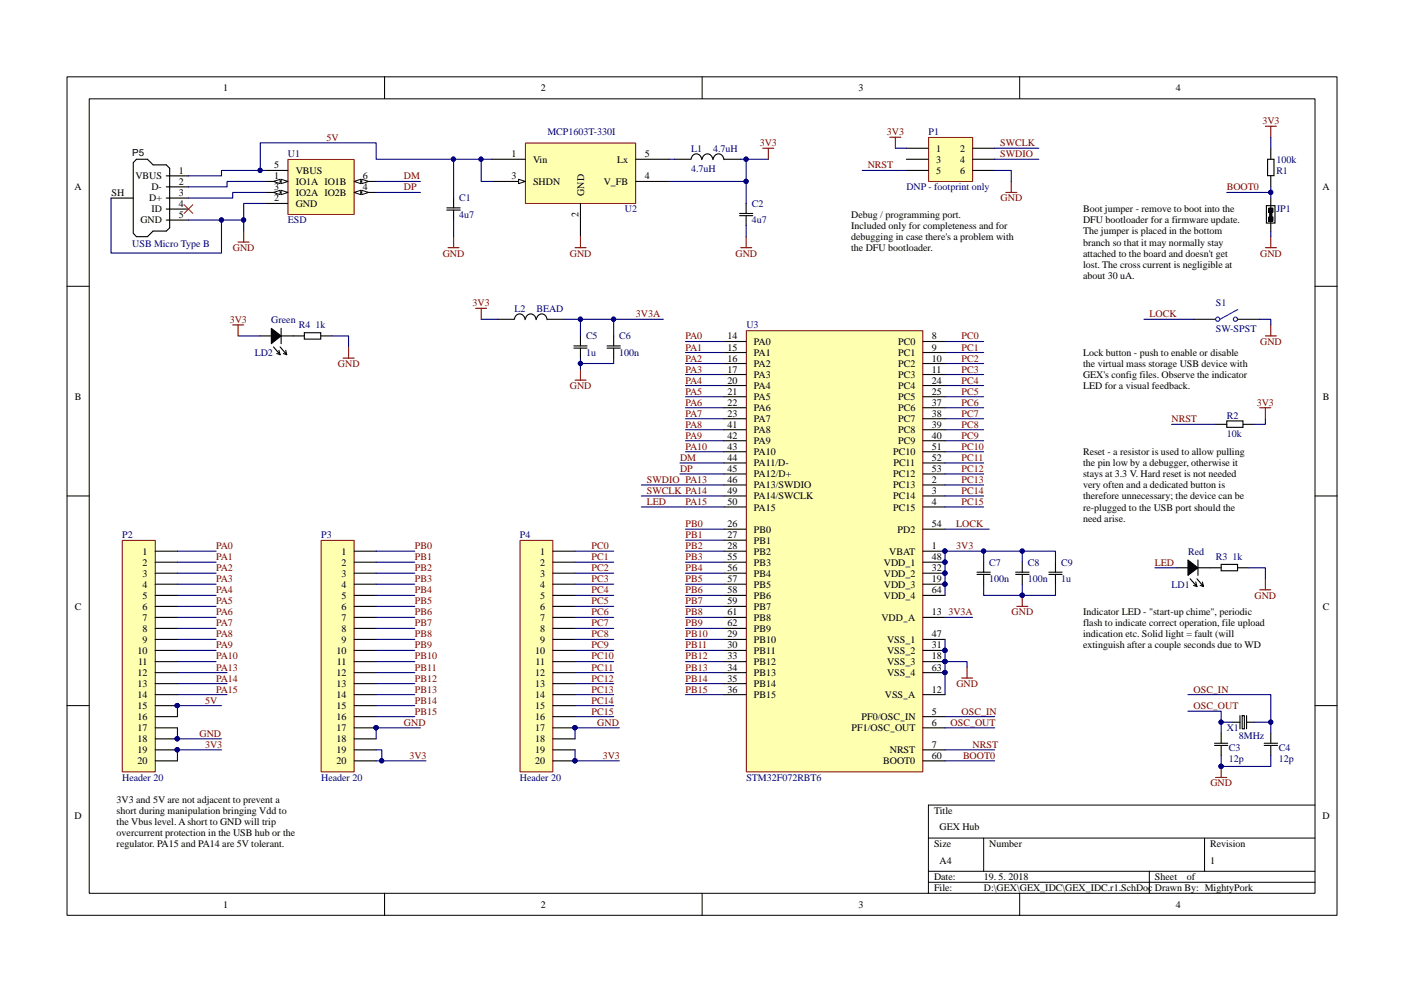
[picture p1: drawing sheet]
<svg xmlns="http://www.w3.org/2000/svg" width="297mm" height="210mm" viewBox="0 0 297 210" stroke-linecap="round" stroke-linejoin="round" font-family="sans-serif">
<path d="M14.2 16.3h268.7v177.4h-268.7z" fill="none" stroke="#000" stroke-width=".21"/>
<path d="M18.9 21h259.3v168h-259.3z" fill="#fff"/>
<g fill="none" stroke="#000" stroke-width=".21">
<path d="M81.4 16.2v4.7M148.5 16.2v4.7M215.7 16.2v4.7M18.9 20.9h259.3v168.1h-259.3zM14.2 60.6h4.6M278.2 60.6h4.7M14.2 104.9h4.6M278.2 104.9h4.7M14.2 149.3h4.6M278.2 149.3h4.7M196.4 177.3h81.8M208.1 177.3v7.1"/>
<path d="M254.8 177.3v7.1M278.2 170.3h-81.8v18.7M81.4 189v4.7M148.5 189v4.7M196.4 184.4h81.8M196.4 186.7h81.8M215.7 189v4.7M243.2 184.4v4.6"/>
</g>
<path d="M111.2 30.3h23.3v12.8h-23.3z" fill="#ffffb0"/>
<path d="M111.2 30.3h23.3v12.8h-23.3z" fill="none" stroke="#800000" stroke-width=".21"/>
<path d="M104.1 33.7h7M104.1 38.4h7M122.8 43.1v7" fill="none" stroke="#000" stroke-width=".23"/>
<path d="M109.7 37.9l1.4 .5-1.4 .5z" fill="#fff"/>
<path d="M109.7 37.9l1.4 .5-1.4 .5z" fill="none" stroke="#000" stroke-width=".21"/>
<g fill="none" stroke="#000" stroke-width=".23">
<path d="M134.5 38.4h7M134.5 33.7h7M142.7 33.7h3.5M146.2 33.7a1.12 1.12 0 0 1 1.2-1.1 1.12 1.12 0 0 1 1.1 1.2M148.5 33.7a1.14 1.14 0 0 1 1.3-1.1 1.14 1.14 0 0 1 1 1.2M150.9 33.7a1.14 1.14 0 0 1 1.2-1.1 1.14 1.14 0 0 1 1.1 1.2M153.2 33.7h3.5M94.5 44.4h2.9M94.5 44h2.9M96 41.9v2.1M96 44.4v2.2M156.5 45.6h2.8"/>
<path d="M156.5 45.2h2.8M157.9 43.1v2.1M157.9 45.6v2.1"/>
</g>
<path d="M50.4 51.2h2.3M51.6 48.9v2.3M94.8 52.4h2.3M96 50.1v2.3M121.7 52.4h2.3M122.8 50.1v2.3M156.7 52.4h2.3M157.9 50.1v2.3" fill="none" stroke="#800000" stroke-width=".23"/>
<path d="M61 33.8h13.9v11.6h-13.9z" fill="#ffffb0"/>
<path d="M60.9 33.7h14v11.7h-14z" fill="none" stroke="#800000" stroke-width=".21"/>
<path d="M56.2 38.4h4.7" fill="none" stroke="#000" stroke-width=".23"/>
<path d="M59.5 37.9l1.4 .5-1.4 .5z" fill="#fff"/>
<path d="M59.5 37.9l1.4 .5-1.4 .5z" fill="none" stroke="#000" stroke-width=".21"/>
<path d="M57.9 38.4l1.4-.5v1z" fill="#fff"/>
<path d="M57.9 38.4l1.4-.5v1z" fill="none" stroke="#000" stroke-width=".21"/>
<path d="M74.9 38.4h4.7" fill="none" stroke="#000" stroke-width=".23"/>
<path d="M74.9 38.4l1.4-.5v1z" fill="#fff"/>
<path d="M74.9 38.4l1.4-.5v1z" fill="none" stroke="#000" stroke-width=".21"/>
<path d="M76.5 37.9l1.5 .5-1.5 .5z" fill="#fff"/>
<path d="M76.5 37.9l1.5 .5-1.5 .5z" fill="none" stroke="#000" stroke-width=".21"/>
<path d="M74.9 40.7h4.7" fill="none" stroke="#000" stroke-width=".23"/>
<path d="M74.9 40.7l1.4-.4v.9z" fill="#fff"/>
<path d="M74.9 40.7l1.4-.4v.9z" fill="none" stroke="#000" stroke-width=".21"/>
<path d="M76.5 40.3l1.5 .4-1.5 .5z" fill="#fff"/>
<path d="M76.5 40.3l1.5 .4-1.5 .5z" fill="none" stroke="#000" stroke-width=".21"/>
<path d="M56.2 40.7h4.7" fill="none" stroke="#000" stroke-width=".23"/>
<path d="M59.5 40.3l1.4 .4-1.4 .5z" fill="#fff"/>
<path d="M59.5 40.3l1.4 .4-1.4 .5z" fill="none" stroke="#000" stroke-width=".21"/>
<path d="M57.9 40.7l1.4-.4v.9z" fill="#fff"/>
<path d="M57.9 40.7l1.4-.4v.9z" fill="none" stroke="#000" stroke-width=".21"/>
<path d="M56.2 36.1h4.7M56.2 43.1h4.7" fill="none" stroke="#000" stroke-width=".23"/>
<path d="M157.9 70h37.3v93.3h-37.3z" fill="#ffffb0"/>
<path d="M157.9 70h37.3v93.3h-37.3z" fill="none" stroke="#800000" stroke-width=".21"/>
<g fill="none" stroke="#000" stroke-width=".23">
<path d="M153.2 72.3h4.7M153.2 74.6h4.7M153.2 76.9h4.7M153.2 79.2h4.7M195.3 72.3h4.6M195.3 74.6h4.6M195.3 76.9h4.6M195.3 79.2h4.6M153.2 81.6h4.7M153.2 83.9h4.7M153.2 86.3h4.7M153.2 88.6h4.7"/>
<path d="M153.2 90.9h4.7M153.2 93.3h4.7M153.2 95.6h4.7M153.2 98h4.7M195.3 81.6h4.6M195.3 83.9h4.6M195.3 86.3h4.6M195.3 88.6h4.6M195.3 90.9h4.6M195.3 93.3h4.6M195.3 95.6h4.6M195.3 98h4.6"/>
<path d="M153.2 112h4.7M153.2 114.3h4.7M153.2 116.6h4.7M153.2 119h4.7M153.2 100.3h4.7M153.2 102.6h4.7M153.2 104.9h4.7M153.2 107.3h4.7M195.3 112h4.6M195.3 119h4.6M195.3 100.3h4.6M195.3 102.6h4.6"/>
<path d="M195.3 104.9h4.6M195.3 107.3h4.6M153.2 121.3h4.7M153.2 123.6h4.7M153.2 126h4.7M153.2 128.3h4.7M153.2 130.6h4.7M153.2 133h4.7M153.2 135.3h4.7M153.2 137.6h4.7M153.2 140h4.7M153.2 142.3h4.7"/>
<path d="M153.2 144.7h4.7M153.2 147h4.7"/>
</g>
<circle cx="199.9" cy="118.9" r=".44" fill="#000080"/>
<circle cx="199.9" cy="118.9" r=".44" fill="none" stroke="#000080" stroke-width=".21"/>
<path d="M195.3 121.3h4.6" fill="none" stroke="#000" stroke-width=".23"/>
<circle cx="199.9" cy="121.3" r=".45" fill="#000080"/>
<circle cx="199.9" cy="121.3" r=".45" fill="none" stroke="#000080" stroke-width=".21"/>
<path d="M195.3 123.6h4.6" fill="none" stroke="#000" stroke-width=".23"/>
<circle cx="199.9" cy="123.6" r=".45" fill="#000080"/>
<circle cx="199.9" cy="123.6" r=".45" fill="none" stroke="#000080" stroke-width=".21"/>
<path d="M195.3 126h4.6M195.3 130.6h4.6M195.3 135.3h4.6M195.3 137.6h4.6" fill="none" stroke="#000" stroke-width=".23"/>
<circle cx="199.9" cy="137.6" r=".45" fill="#000080"/>
<circle cx="199.9" cy="137.6" r=".45" fill="none" stroke="#000080" stroke-width=".21"/>
<path d="M195.3 140h4.6" fill="none" stroke="#000" stroke-width=".23"/>
<circle cx="199.9" cy="140" r=".45" fill="#000080"/>
<circle cx="199.9" cy="140" r=".45" fill="none" stroke="#000080" stroke-width=".21"/>
<path d="M195.3 142.3h4.6" fill="none" stroke="#000" stroke-width=".23"/>
<circle cx="199.9" cy="142.3" r=".44" fill="#000080"/>
<circle cx="199.9" cy="142.3" r=".44" fill="none" stroke="#000080" stroke-width=".21"/>
<path d="M195.3 116.6h4.6" fill="none" stroke="#000" stroke-width=".23"/>
<circle cx="199.9" cy="116.6" r=".44" fill="#000080"/>
<circle cx="199.9" cy="116.6" r=".44" fill="none" stroke="#000080" stroke-width=".21"/>
<path d="M195.3 147h4.6M195.3 151.6h4.6M195.3 154h4.6M195.3 158.7h4.6M195.3 161h4.6" fill="none" stroke="#000" stroke-width=".23"/>
<circle cx="199.9" cy="118.9" r=".44" fill="#000080"/>
<circle cx="199.9" cy="118.9" r=".44" fill="none" stroke="#000080" stroke-width=".21"/>
<circle cx="199.9" cy="121.3" r=".45" fill="#000080"/>
<circle cx="199.9" cy="121.3" r=".45" fill="none" stroke="#000080" stroke-width=".21"/>
<circle cx="199.9" cy="123.6" r=".45" fill="#000080"/>
<circle cx="199.9" cy="123.6" r=".45" fill="none" stroke="#000080" stroke-width=".21"/>
<circle cx="199.9" cy="137.6" r=".45" fill="#000080"/>
<circle cx="199.9" cy="137.6" r=".45" fill="none" stroke="#000080" stroke-width=".21"/>
<circle cx="199.9" cy="140" r=".45" fill="#000080"/>
<circle cx="199.9" cy="140" r=".45" fill="none" stroke="#000080" stroke-width=".21"/>
<circle cx="199.9" cy="142.3" r=".44" fill="#000080"/>
<circle cx="199.9" cy="142.3" r=".44" fill="none" stroke="#000080" stroke-width=".21"/>
<circle cx="199.9" cy="116.6" r=".44" fill="#000080"/>
<circle cx="199.9" cy="116.6" r=".44" fill="none" stroke="#000080" stroke-width=".21"/>
<path d="M203.5 143.5h2.3M204.6 141.1v2.4M257.2 164.5h2.3M258.4 162.2v2.3" fill="none" stroke="#800000" stroke-width=".23"/>
<g fill="none" stroke="#000" stroke-width=".23">
<path d="M257 157.7h2.8M257 157.3h2.8M258.4 155.2v2.1M258.4 157.7v2.2M260.7 152.8h1.6M262.3 151.4v2.8M262.8 151.4h.5v2.8h-.5zM263.7 152.8h1.7M263.7 151.4v2.8M267.5 157.7h2.8M267.5 157.3h2.8M268.9 155.2v2.1"/>
<path d="M268.9 157.7v2.2"/>
</g>
<circle cx="258.3" cy="162.2" r=".45" fill="#000080"/>
<circle cx="258.3" cy="162.2" r=".45" fill="none" stroke="#000080" stroke-width=".21"/>
<path d="M268.2 33.7h1.3v3.5h-1.3zM268.9 31.4v2.3M268.9 37.2v2.3M267.9 43.5h1.8v3.7h-1.8zM268.9 41.9v2.5M268.9 46.3v2.6M252.5 67.6h4.7M261.9 67.6h4.6M257.2 89.8h2.3M259.5 89.1h3.5v1.3h-3.5zM263 89.8h2.4" fill="none" stroke="#000" stroke-width=".23"/>
<g fill="none" stroke="#00f" stroke-width=".23">
<path d="M261.9 65.5l-3.8 2.1"/>
<circle cx="257.6" cy="67.5" r=".44"/>
<circle cx="261.4" cy="67.5" r=".45"/>
</g>
<path d="M267.7 26.7h2.3M268.9 26.7v2.3M267.7 52.4h2.3M268.9 50.1v2.3M267.7 71.1h2.3M268.9 68.7v2.4M266.5 86.3h2.4M267.7 86.3v2.3" fill="none" stroke="#800000" stroke-width=".23"/>
<path d="M268.5 45.9h.8v.9h-.8zM268.5 44.1h.8v.8h-.8z" fill="#000"/>
<path d="M268.4 45.9h.9v.9h-.9zM268.4 44h.9v.9h-.9z" fill="none" stroke="#000" stroke-width=".21"/>
<path d="M268.9 44.4v1.9" fill="none" stroke="#000" stroke-width=".7"/>
<path d="M229.2 43.1h33.8v17.5h-33.8z" fill="#fff"/>
<path d="M229.2 43.1h33.8v17.5h-33.8z" fill="none" stroke="#fff" stroke-width=".21"/>
<path d="M229.2 73.5h35v10.4h-35z" fill="#fff"/>
<path d="M229.2 73.4h35v10.5h-35z" fill="none" stroke="#fff" stroke-width=".21"/>
<path d="M229.2 94.5h35v17.4h-35z" fill="#fff"/>
<path d="M229.2 94.5h35v17.4h-35z" fill="none" stroke="#fff" stroke-width=".21"/>
<path d="M253.4 118.5v3.3M258.4 119.4h3.4v1.4h-3.4zM249 120.1h2.3M251.8 122.5l1.4 1.6-.2-1M252.5 123.9l.7 .2M253.2 122.5l1.4 1.6-.2-1M253.4 120.1h5M253.9 123.9l.7 .2M261.9 120.1h2.3" fill="none" stroke="#000" stroke-width=".23"/>
<path d="M251.3 118.5l2.1 1.6-2.1 1.7z" fill="#000"/>
<path d="M251.3 118.5l2.1 1.6-2.1 1.7z" fill="none" stroke="#000" stroke-width=".21"/>
<path d="M266.5 124.8h2.4M267.7 122.5v2.3" fill="none" stroke="#800000" stroke-width=".23"/>
<path d="M229.2 128.4h38.5v9.2h-38.5z" fill="#fff"/>
<path d="M229.2 128.4h38.5v9.2h-38.5z" fill="none" stroke="#fff" stroke-width=".21"/>
<path d="M196.5 29.1h9.3v9.3h-9.3z" fill="#ffffb0"/>
<path d="M196.5 29.1h9.3v9.3h-9.3z" fill="none" stroke="#800000" stroke-width=".21"/>
<path d="M191.8 31.4h4.6M191.8 33.7h4.6M191.8 36.1h4.6M205.8 31.4h4.6M205.8 33.7h4.6M205.8 36.1h4.6" fill="none" stroke="#000" stroke-width=".23"/>
<path d="M161.4 31.4h2.3M162.6 31.4v2.3M188.3 29h2.3M189.4 29v2.4M213.9 38.4v2.3M212.8 40.7h2.3" fill="none" stroke="#800000" stroke-width=".23"/>
<path d="M180.2 44.3h36.1v10.4h-36.1z" fill="#fff"/>
<path d="M180.1 44.3h36.2v10.4h-36.2z" fill="none" stroke="#fff" stroke-width=".21"/>
<g fill="none" stroke="#000" stroke-width=".23">
<path d="M105.3 67.6h3.5M108.8 67.5a1.12 1.12 0 0 1 1.2-1.1 1.12 1.12 0 0 1 1.1 1.2M111.2 67.5a1.12 1.12 0 0 1 1.2-1.1 1.12 1.12 0 0 1 1 1.2M113.5 67.5a1.12 1.12 0 0 1 1.2-1.1 1.12 1.12 0 0 1 1 1.2M115.8 67.6h3.5M121.4 73.7h2.8M121.4 73.2h2.8M122.8 71.1v2.1M122.8 73.7v2.1M128.4 73.7h2.8M128.4 73.2h2.8M129.8 71.1v2.1"/>
<path d="M129.8 73.7v2.1M208.1 119v2.1M216.3 119v2.1M206.7 121.5h2.8M206.7 121.1h2.8M208.1 121.5v2.1M214.9 121.5h2.8M214.9 121.1h2.8M216.3 121.5v2.1"/>
</g>
<path d="M100.6 65.2h2.4M101.8 65.2v2.4M122.8 78.1v2.3M121.7 80.4h2.3M215.1 128.3h2.4M216.3 126v2.3" fill="none" stroke="#800000" stroke-width=".23"/>
<circle cx="216.3" cy="126" r=".44" fill="#000080"/>
<circle cx="216.3" cy="126" r=".44" fill="none" stroke="#000080" stroke-width=".21"/>
<path d="M223.3 119v2.1M221.9 121.5h2.8M221.9 121.1h2.8M223.3 121.5v2.1" fill="none" stroke="#000" stroke-width=".23"/>
<path d="M25.9 114.4h6.9v48.9h-6.9z" fill="#ffffb0"/>
<path d="M25.9 114.3h6.9v49h-6.9z" fill="none" stroke="#800000" stroke-width=".21"/>
<g fill="none" stroke="#000" stroke-width=".23">
<path d="M32.8 116.6h4.7M32.8 119h4.7M32.8 121.3h4.7M32.8 123.6h4.7M32.8 126h4.7M32.8 128.3h4.7M32.8 130.6h4.7M32.8 133h4.7M32.8 135.3h4.7M32.8 137.6h4.7M32.8 140h4.7M32.8 142.3h4.7"/>
<path d="M32.8 144.7h4.7M32.8 147h4.7M32.8 149.3h4.7"/>
</g>
<circle cx="37.5" cy="149.3" r=".44" fill="#000080"/>
<circle cx="37.5" cy="149.3" r=".44" fill="none" stroke="#000080" stroke-width=".21"/>
<path d="M32.8 151.6h4.7M32.8 154h4.7M32.8 156.3h4.7" fill="none" stroke="#000" stroke-width=".23"/>
<circle cx="37.5" cy="156.3" r=".44" fill="#000080"/>
<circle cx="37.5" cy="156.3" r=".44" fill="none" stroke="#000080" stroke-width=".21"/>
<path d="M32.8 158.7h4.7" fill="none" stroke="#000" stroke-width=".23"/>
<circle cx="37.5" cy="158.6" r=".44" fill="#000080"/>
<circle cx="37.5" cy="158.6" r=".44" fill="none" stroke="#000080" stroke-width=".21"/>
<path d="M32.8 161h4.7" fill="none" stroke="#000" stroke-width=".23"/>
<circle cx="37.5" cy="149.3" r=".44" fill="#000080"/>
<circle cx="37.5" cy="149.3" r=".44" fill="none" stroke="#000080" stroke-width=".21"/>
<circle cx="37.5" cy="156.3" r=".44" fill="#000080"/>
<circle cx="37.5" cy="156.3" r=".44" fill="none" stroke="#000080" stroke-width=".21"/>
<circle cx="37.5" cy="158.6" r=".44" fill="#000080"/>
<circle cx="37.5" cy="158.6" r=".44" fill="none" stroke="#000080" stroke-width=".21"/>
<path d="M68 114.4h6.9v48.9h-6.9z" fill="#ffffb0"/>
<path d="M67.9 114.3h7v49h-7z" fill="none" stroke="#800000" stroke-width=".21"/>
<g fill="none" stroke="#000" stroke-width=".23">
<path d="M74.9 116.6h4.7M74.9 119h4.7M74.9 121.3h4.7M74.9 123.6h4.7M74.9 126h4.7M74.9 128.3h4.7M74.9 130.6h4.7M74.9 133h4.7M74.9 135.3h4.7M74.9 137.6h4.7M74.9 140h4.7M74.9 142.3h4.7"/>
<path d="M74.9 144.7h4.7M74.9 147h4.7M74.9 149.3h4.7M74.9 151.6h4.7M74.9 154h4.7"/>
</g>
<circle cx="79.6" cy="154" r=".44" fill="#000080"/>
<circle cx="79.6" cy="154" r=".44" fill="none" stroke="#000080" stroke-width=".21"/>
<path d="M74.9 156.3h4.7M74.9 158.7h4.7M74.9 161h4.7" fill="none" stroke="#000" stroke-width=".23"/>
<circle cx="79.6" cy="154" r=".44" fill="#000080"/>
<circle cx="79.6" cy="154" r=".44" fill="none" stroke="#000080" stroke-width=".21"/>
<path d="M110.1 114.4h6.9v48.9h-6.9z" fill="#ffffb0"/>
<path d="M110 114.3h7v49h-7z" fill="none" stroke="#800000" stroke-width=".21"/>
<g fill="none" stroke="#000" stroke-width=".23">
<path d="M117 116.6h4.7M117 119h4.7M117 121.3h4.7M117 123.6h4.7M117 126h4.7M117 128.3h4.7M117 130.6h4.7M117 133h4.7M117 135.3h4.7M117 137.6h4.7M117 140h4.7M117 142.3h4.7"/>
<path d="M117 144.7h4.7M117 147h4.7M117 149.3h4.7M117 151.6h4.7M117 154h4.7"/>
</g>
<circle cx="121.6" cy="154" r=".45" fill="#000080"/>
<circle cx="121.6" cy="154" r=".45" fill="none" stroke="#000080" stroke-width=".21"/>
<path d="M117 156.3h4.7M117 158.7h4.7M117 161h4.7" fill="none" stroke="#000" stroke-width=".23"/>
<circle cx="121.6" cy="161" r=".45" fill="#000080"/>
<circle cx="121.6" cy="161" r=".45" fill="none" stroke="#000080" stroke-width=".21"/>
<circle cx="121.6" cy="154" r=".45" fill="#000080"/>
<circle cx="121.6" cy="154" r=".45" fill="none" stroke="#000080" stroke-width=".21"/>
<circle cx="121.6" cy="161" r=".45" fill="#000080"/>
<circle cx="121.6" cy="161" r=".45" fill="none" stroke="#000080" stroke-width=".21"/>
<path d="M28.9 33.7h2.3l1.2 1.2h2.8l.7 .7v12.6l-.7 .7h-2.8l-1.2 1.2h-2.3l-.7-.7v-15zM35.2 37.2h4.7M35.2 39.5h4.7M23.5 41.9h4.7M35.2 41.9h4.7M35.2 44.2h4.7M35.2 46.6h4.7" fill="none" stroke="#000" stroke-width=".23"/>
<path d="M38.9 43.3l1.9 1.9M40.8 43.3l-1.9 1.9" fill="none" stroke="#f00" stroke-width=".21"/>
<path d="M141.5 38.4h16.4v4.7M141.5 33.7h1.2M157.9 47.7v2.4" fill="none" stroke="#000080" stroke-width=".23"/>
<circle cx="157.8" cy="38.4" r=".44" fill="#000080"/>
<circle cx="157.8" cy="38.4" r=".44" fill="none" stroke="#000080" stroke-width=".21"/>
<path d="M156.7 33.7h1.2v4.7" fill="none" stroke="#000080" stroke-width=".23"/>
<circle cx="157.8" cy="33.7" r=".44" fill="#000080"/>
<circle cx="157.8" cy="33.7" r=".44" fill="none" stroke="#000080" stroke-width=".21"/>
<circle cx="157.8" cy="38.4" r=".44" fill="#000080"/>
<circle cx="157.8" cy="38.4" r=".44" fill="none" stroke="#000080" stroke-width=".21"/>
<path d="M104.1 33.7h-2.3v4.7h2.3" fill="none" stroke="#000080" stroke-width=".23"/>
<circle cx="101.8" cy="33.7" r=".44" fill="#000080"/>
<circle cx="101.8" cy="33.7" r=".44" fill="none" stroke="#000080" stroke-width=".21"/>
<path d="M101.8 33.7h-5.8v8.2" fill="none" stroke="#000080" stroke-width=".23"/>
<circle cx="95.9" cy="33.7" r=".44" fill="#000080"/>
<circle cx="95.9" cy="33.7" r=".44" fill="none" stroke="#000080" stroke-width=".21"/>
<circle cx="101.8" cy="33.7" r=".44" fill="#000080"/>
<circle cx="101.8" cy="33.7" r=".44" fill="none" stroke="#000080" stroke-width=".21"/>
<path d="M96 33.7h-16.4v-3.5h-24.5v5.9h1.1M96 46.6v3.5" fill="none" stroke="#000080" stroke-width=".23"/>
<circle cx="95.9" cy="33.7" r=".44" fill="#000080"/>
<circle cx="95.9" cy="33.7" r=".44" fill="none" stroke="#000080" stroke-width=".21"/>
<circle cx="55" cy="36" r=".44" fill="#000080"/>
<circle cx="55" cy="36" r=".44" fill="none" stroke="#000080" stroke-width=".21"/>
<path d="M79.6 38.4h9.3M157.9 33.7h4.7M79.6 40.7h9.3" fill="none" stroke="#000080" stroke-width=".23"/>
<circle cx="157.8" cy="33.7" r=".44" fill="#000080"/>
<circle cx="157.8" cy="33.7" r=".44" fill="none" stroke="#000080" stroke-width=".21"/>
<path d="M199.9 135.3v11.7" fill="none" stroke="#000080" stroke-width=".23"/>
<circle cx="199.9" cy="142.3" r=".44" fill="#000080"/>
<circle cx="199.9" cy="142.3" r=".44" fill="none" stroke="#000080" stroke-width=".21"/>
<circle cx="199.9" cy="140" r=".45" fill="#000080"/>
<circle cx="199.9" cy="140" r=".45" fill="none" stroke="#000080" stroke-width=".21"/>
<circle cx="199.9" cy="137.6" r=".45" fill="#000080"/>
<circle cx="199.9" cy="137.6" r=".45" fill="none" stroke="#000080" stroke-width=".21"/>
<path d="M199.9 140h4.7v1.1M199.9 130.6h5.9" fill="none" stroke="#000080" stroke-width=".23"/>
<circle cx="199.9" cy="140" r=".45" fill="#000080"/>
<circle cx="199.9" cy="140" r=".45" fill="none" stroke="#000080" stroke-width=".21"/>
<path d="M265.4 152.8h3.5" fill="none" stroke="#000080" stroke-width=".23"/>
<circle cx="268.8" cy="152.8" r=".44" fill="#000080"/>
<circle cx="268.8" cy="152.8" r=".44" fill="none" stroke="#000080" stroke-width=".21"/>
<path d="M260.7 152.8h-2.3v2.4" fill="none" stroke="#000080" stroke-width=".23"/>
<circle cx="258.3" cy="152.8" r=".44" fill="#000080"/>
<circle cx="258.3" cy="152.8" r=".44" fill="none" stroke="#000080" stroke-width=".21"/>
<path d="M251.3 150.5h7.1v2.3" fill="none" stroke="#000080" stroke-width=".23"/>
<circle cx="258.3" cy="152.8" r=".44" fill="#000080"/>
<circle cx="258.3" cy="152.8" r=".44" fill="none" stroke="#000080" stroke-width=".21"/>
<path d="M258.4 159.9v2.3" fill="none" stroke="#000080" stroke-width=".23"/>
<circle cx="258.3" cy="162.2" r=".45" fill="#000080"/>
<circle cx="258.3" cy="162.2" r=".45" fill="none" stroke="#000080" stroke-width=".21"/>
<path d="M268.9 159.9v2.3h-10.5" fill="none" stroke="#000080" stroke-width=".23"/>
<circle cx="258.3" cy="162.2" r=".45" fill="#000080"/>
<circle cx="258.3" cy="162.2" r=".45" fill="none" stroke="#000080" stroke-width=".21"/>
<path d="M259.5 40.7h9.4M268.9 48.9v1.2M242 67.6h10.5M266.5 67.6h2.4v1.1M143.8 98h9.4M135.7 102.6h17.5M135.7 104.9h17.5M135.7 107.3h17.5M143.8 100.3h9.4M199.9 112h9.4M199.9 158.7h10.5M199.9 161h10.5" fill="none" stroke="#000080" stroke-width=".23"/>
<circle cx="268.8" cy="40.7" r=".44" fill="#000080"/>
<circle cx="268.8" cy="40.7" r=".44" fill="none" stroke="#000080" stroke-width=".21"/>
<path d="M268.9 29v2.4M268.9 39.5v2.4M247.9 89.8h9.3M199.9 151.6h10.5M199.9 154h10.5" fill="none" stroke="#000080" stroke-width=".23"/>
<circle cx="268.8" cy="40.7" r=".44" fill="#000080"/>
<circle cx="268.8" cy="40.7" r=".44" fill="none" stroke="#000080" stroke-width=".21"/>
<path d="M182.4 36.1h9.4M189.4 31.4h2.4M210.4 36.1h3.5v2.3M210.4 31.4h9.4M210.4 33.7h9.4M119.3 67.6h3.5v3.5M267.7 88.6v1.2h-2.3M244.3 120.1h4.7M264.2 120.1h3.5v2.4" fill="none" stroke="#000080" stroke-width=".23"/>
<circle cx="122.8" cy="67.5" r=".44" fill="#000080"/>
<circle cx="122.8" cy="67.5" r=".44" fill="none" stroke="#000080" stroke-width=".21"/>
<path d="M122.8 67.6h7v3.5" fill="none" stroke="#000080" stroke-width=".23"/>
<circle cx="129.8" cy="67.5" r=".45" fill="#000080"/>
<circle cx="129.8" cy="67.5" r=".45" fill="none" stroke="#000080" stroke-width=".21"/>
<circle cx="122.8" cy="67.5" r=".44" fill="#000080"/>
<circle cx="122.8" cy="67.5" r=".44" fill="none" stroke="#000080" stroke-width=".21"/>
<path d="M122.8 75.8v2.3" fill="none" stroke="#000080" stroke-width=".23"/>
<circle cx="122.8" cy="76.9" r=".44" fill="#000080"/>
<circle cx="122.8" cy="76.9" r=".44" fill="none" stroke="#000080" stroke-width=".21"/>
<path d="M129.8 75.8v1.1h-7" fill="none" stroke="#000080" stroke-width=".23"/>
<circle cx="122.8" cy="76.9" r=".44" fill="#000080"/>
<circle cx="122.8" cy="76.9" r=".44" fill="none" stroke="#000080" stroke-width=".21"/>
<path d="M129.8 67.6h10.5" fill="none" stroke="#000080" stroke-width=".23"/>
<circle cx="129.8" cy="67.5" r=".45" fill="#000080"/>
<circle cx="129.8" cy="67.5" r=".45" fill="none" stroke="#000080" stroke-width=".21"/>
<path d="M101.8 67.6h3.5M208.1 116.6v2.4" fill="none" stroke="#000080" stroke-width=".23"/>
<circle cx="208.1" cy="116.6" r=".44" fill="#000080"/>
<circle cx="208.1" cy="116.6" r=".44" fill="none" stroke="#000080" stroke-width=".21"/>
<path d="M216.3 116.6h7v2.4" fill="none" stroke="#000080" stroke-width=".23"/>
<circle cx="216.3" cy="116.6" r=".44" fill="#000080"/>
<circle cx="216.3" cy="116.6" r=".44" fill="none" stroke="#000080" stroke-width=".21"/>
<path d="M223.3 123.6v2.4h-7" fill="none" stroke="#000080" stroke-width=".23"/>
<circle cx="216.3" cy="126" r=".44" fill="#000080"/>
<circle cx="216.3" cy="126" r=".44" fill="none" stroke="#000080" stroke-width=".21"/>
<path d="M216.3 119v-2.4h-16.4v9.4" fill="none" stroke="#000080" stroke-width=".23"/>
<circle cx="199.9" cy="123.6" r=".45" fill="#000080"/>
<circle cx="199.9" cy="123.6" r=".45" fill="none" stroke="#000080" stroke-width=".21"/>
<circle cx="199.9" cy="121.3" r=".45" fill="#000080"/>
<circle cx="199.9" cy="121.3" r=".45" fill="none" stroke="#000080" stroke-width=".21"/>
<circle cx="199.9" cy="118.9" r=".44" fill="#000080"/>
<circle cx="199.9" cy="118.9" r=".44" fill="none" stroke="#000080" stroke-width=".21"/>
<circle cx="199.9" cy="116.6" r=".44" fill="#000080"/>
<circle cx="199.9" cy="116.6" r=".44" fill="none" stroke="#000080" stroke-width=".21"/>
<circle cx="208.1" cy="116.6" r=".44" fill="#000080"/>
<circle cx="208.1" cy="116.6" r=".44" fill="none" stroke="#000080" stroke-width=".21"/>
<circle cx="216.3" cy="116.6" r=".44" fill="#000080"/>
<circle cx="216.3" cy="116.6" r=".44" fill="none" stroke="#000080" stroke-width=".21"/>
<path d="M208.1 123.6v2.4h8.2v-2.4" fill="none" stroke="#000080" stroke-width=".23"/>
<circle cx="216.3" cy="126" r=".44" fill="#000080"/>
<circle cx="216.3" cy="126" r=".44" fill="none" stroke="#000080" stroke-width=".21"/>
<path d="M251.3 147h17.6v8.2" fill="none" stroke="#000080" stroke-width=".23"/>
<circle cx="268.8" cy="152.8" r=".44" fill="#000080"/>
<circle cx="268.8" cy="152.8" r=".44" fill="none" stroke="#000080" stroke-width=".21"/>
<g fill="none" stroke="#000080" stroke-width=".23">
<path d="M145 72.3h8.2M145 74.6h8.2M145 76.9h8.2M145 79.2h8.2M199.9 72.3h8.2M199.9 74.6h8.2M199.9 76.9h8.2M199.9 79.2h8.2M145 81.6h8.2M145 83.9h8.2M145 86.3h8.2M145 88.6h8.2"/>
<path d="M145 90.9h8.2M145 93.3h8.2M145 95.6h8.2M199.9 81.6h8.2M199.9 83.9h8.2M199.9 86.3h8.2M199.9 88.6h8.2M199.9 90.9h8.2M199.9 93.3h8.2M199.9 95.6h8.2M199.9 98h8.2M37.5 116.6h8.2"/>
<path d="M37.5 119h8.2M79.6 116.6h8.2M79.6 119h8.2M121.7 116.6h8.1M121.7 119h8.1M145 112h8.2M145 114.3h8.2M145 116.6h8.2M145 119h8.2M199.9 100.3h8.2M199.9 102.6h8.2M199.9 104.9h8.2"/>
<path d="M199.9 107.3h8.2M37.5 121.3h8.2M37.5 123.6h8.2M37.5 126h8.2M37.5 128.3h8.2M37.5 130.6h8.2M37.5 133h8.2M37.5 135.3h8.2M37.5 140h8.2M37.5 137.6h8.2M79.6 121.3h8.2M79.6 123.6h8.2"/>
<path d="M79.6 126h8.2M79.6 128.3h8.2M79.6 130.6h8.2M79.6 133h8.2M79.6 135.3h8.2M79.6 140h8.2M79.6 137.6h8.2M121.7 121.3h8.1M121.7 123.6h8.1M121.7 126h8.1M121.7 128.3h8.1M121.7 130.6h8.1"/>
<path d="M121.7 133h8.1M121.7 135.3h8.1M121.7 140h8.1M121.7 137.6h8.1M145 121.3h8.2M145 123.6h8.2M145 126h8.2M145 128.3h8.2M145 130.6h8.2M145 133h8.2M145 135.3h8.2M145 140h8.2"/>
<path d="M145 137.6h8.2M79.6 142.3h8.2M79.6 144.7h8.2M79.6 147h8.2M79.6 149.3h8.2M79.6 151.6h8.2M121.7 158.7v2.3h9.3M121.7 142.3h8.1M121.7 144.7h8.1M121.7 147h8.1M121.7 149.3h8.1M121.7 151.6h8.1"/>
<path d="M145 142.3h8.2M145 144.7h8.2M145 147h8.2"/>
</g>
<circle cx="121.6" cy="161" r=".45" fill="#000080"/>
<circle cx="121.6" cy="161" r=".45" fill="none" stroke="#000080" stroke-width=".21"/>
<path d="M39.9 46.6h11.7" fill="none" stroke="#000080" stroke-width=".23"/>
<circle cx="46.8" cy="46.5" r=".44" fill="#000080"/>
<circle cx="46.8" cy="46.5" r=".44" fill="none" stroke="#000080" stroke-width=".21"/>
<circle cx="51.5" cy="46.5" r=".45" fill="#000080"/>
<circle cx="51.5" cy="46.5" r=".45" fill="none" stroke="#000080" stroke-width=".21"/>
<path d="M56.2 43.1h-4.6v5.8" fill="none" stroke="#000080" stroke-width=".23"/>
<circle cx="51.5" cy="46.5" r=".45" fill="#000080"/>
<circle cx="51.5" cy="46.5" r=".45" fill="none" stroke="#000080" stroke-width=".21"/>
<path d="M23.5 41.9v11.7h23.4v-7" fill="none" stroke="#000080" stroke-width=".23"/>
<circle cx="46.8" cy="46.5" r=".44" fill="#000080"/>
<circle cx="46.8" cy="46.5" r=".44" fill="none" stroke="#000080" stroke-width=".21"/>
<path d="M55.1 36.1h-8.2v1.1h-7" fill="none" stroke="#000080" stroke-width=".23"/>
<circle cx="55" cy="36" r=".44" fill="#000080"/>
<circle cx="55" cy="36" r=".44" fill="none" stroke="#000080" stroke-width=".21"/>
<path d="M37.5 147h10.5M37.5 144.7h10.5M37.5 142.3h10.5M46.9 149.3h-9.4v2.3" fill="none" stroke="#000080" stroke-width=".23"/>
<circle cx="37.5" cy="149.3" r=".44" fill="#000080"/>
<circle cx="37.5" cy="149.3" r=".44" fill="none" stroke="#000080" stroke-width=".21"/>
<path d="M88.9 154h-9.3v2.3" fill="none" stroke="#000080" stroke-width=".23"/>
<circle cx="79.6" cy="154" r=".44" fill="#000080"/>
<circle cx="79.6" cy="154" r=".44" fill="none" stroke="#000080" stroke-width=".21"/>
<path d="M131 154h-9.3v2.3" fill="none" stroke="#000080" stroke-width=".23"/>
<circle cx="121.6" cy="154" r=".45" fill="#000080"/>
<circle cx="121.6" cy="154" r=".45" fill="none" stroke="#000080" stroke-width=".21"/>
<path d="M46.9 158.7h-9.4v2.3" fill="none" stroke="#000080" stroke-width=".23"/>
<circle cx="37.5" cy="158.6" r=".44" fill="#000080"/>
<circle cx="37.5" cy="158.6" r=".44" fill="none" stroke="#000080" stroke-width=".21"/>
<path d="M37.5 154v2.3h9.4" fill="none" stroke="#000080" stroke-width=".23"/>
<circle cx="37.5" cy="156.3" r=".44" fill="#000080"/>
<circle cx="37.5" cy="156.3" r=".44" fill="none" stroke="#000080" stroke-width=".21"/>
<path d="M79.6 161h1.2" fill="none" stroke="#000080" stroke-width=".23"/>
<circle cx="80.7" cy="161" r=".45" fill="#000080"/>
<circle cx="80.7" cy="161" r=".45" fill="none" stroke="#000080" stroke-width=".21"/>
<path d="M79.6 158.7h1.2v2.3h9.3" fill="none" stroke="#000080" stroke-width=".23"/>
<circle cx="80.7" cy="161" r=".45" fill="#000080"/>
<circle cx="80.7" cy="161" r=".45" fill="none" stroke="#000080" stroke-width=".21"/>
<path d="M24.8 168.1h38.4v16.3h-38.4z" fill="#fff"/>
<path d="M24.7 168.1h38.5v16.3h-38.5z" fill="none" stroke="#fff" stroke-width=".21"/>
<path d="M56.2 38.4h-8.2v1.1h-8.1M56.2 40.7h-7v1.2h-9.3M50.4 71.1h4.7M70.2 71.1h3.5v2.3" fill="none" stroke="#000080" stroke-width=".23"/>
<path d="M55.1 71.1h2.3M57.9 73.4l1.4 1.7-.3-1M58.5 74.8l.8 .3M59.3 73.4l1.4 1.7-.3-1M59.5 71.1h4.9M59.5 69.5v3.2M59.9 74.8l.8 .3M64.4 70.4h3.5v1.4h-3.5zM67.9 71.1h2.3" fill="none" stroke="#000" stroke-width=".23"/>
<path d="M57.4 69.5l2.1 1.6-2.1 1.6z" fill="#000"/>
<path d="M57.4 69.5l2.1 1.6-2.1 1.6z" fill="none" stroke="#000" stroke-width=".21"/>
<path d="M49.2 68.7h2.4M50.4 68.7v2.4M72.6 75.8h2.3M73.7 73.4v2.4" fill="none" stroke="#800000" stroke-width=".23"/>
<g font-size="2.1">
<text x="47.2" y="19.3">1</text>
<text x="114.4" y="19.3">2</text>
<text x="181.6" y="19.3">3</text>
<text x="248.8" y="19.3">4</text>
<text x="28" y="33.1">P5</text>
<text x="58" y="35.6">5</text>
<text x="108.2" y="33.3">1</text>
<text x="112.8" y="34.5">Vin</text>
<text x="130.6" y="34.5">Lx</text>
<text x="136.4" y="33.3">5</text>
<text x="198.1" y="32.1">1</text>
<text x="198.1" y="34.5">3</text>
<text x="203.1" y="32.1">2</text>
<text x="203.1" y="34.5">4</text>
<text x="15.7" y="40.3">A</text>
<text x="23.6" y="41.4">SH</text>
<text x="28.7" y="38">VBUS</text>
<text x="32" y="40.3">D-</text>
<text x="37.8" y="36.8">1</text>
<text x="37.8" y="39.1">2</text>
<text x="37.8" y="41.4">3</text>
<text x="58" y="38">1</text>
<text x="58" y="40.3">3</text>
<text x="62.6" y="39.1">IO1A IO1B</text>
<text x="62.6" y="41.4">IO2A IO2B</text>
<text x="62.6" y="36.8">VBUS</text>
<text x="76.8" y="38">6</text>
<text x="76.8" y="40.3">4</text>
<text x="108.2" y="38">3</text>
<text x="112.8" y="39.1">SHDN</text>
<text x="123.6" y="41.4" transform="rotate(-90 123.6 41.4)">GND</text>
<text x="127.7" y="39.1">V_FB</text>
<text x="136.4" y="38">4</text>
<text x="198.1" y="36.8">5</text>
<text x="203.1" y="36.8">6</text>
<text x="279.8" y="40.3">A</text>
<text x="29.7" y="47.3">GND</text>
<text x="31.6" y="42.6">D+</text>
<text x="32" y="45">ID</text>
<text x="37.8" y="46.1">5</text>
<text x="37.8" y="43.8">4</text>
<text x="58" y="42.6">2</text>
<text x="62.6" y="43.8">GND</text>
<text x="122.4" y="46" transform="rotate(-90 122.4 46)">2</text>
<text x="180.1" y="46.1">Debug / programming port.</text>
<text x="229.1" y="45">Boot jumper - remove to boot into the</text>
<text x="229.1" y="47.3">DFU bootloader for a firmware update.</text>
<text x="180.1" y="48.5">Included only for completeness and for</text>
<text x="180.1" y="50.8">debugging in case there's a problem with</text>
<text x="180.1" y="53.1">the DFU bootloader.</text>
<text x="229.1" y="49.6">The jumper is placed in the bottom</text>
<text x="229.1" y="52">branch so that it may normally stay</text>
<text x="229.1" y="54.3">attached to the board and doesn't get</text>
<text x="229.1" y="56.6">lost. The cross current is negligible at</text>
<text x="229.1" y="59">about 30 uA.</text>
<text x="153.9" y="71.8">14</text>
<text x="197.1" y="71.8">8</text>
<text x="153.9" y="74.2">15</text>
<text x="153.9" y="76.5">16</text>
<text x="159.5" y="73">PA0</text>
<text x="159.5" y="75.3">PA1</text>
<text x="159.5" y="77.6">PA2</text>
<text x="190" y="73">PC0</text>
<text x="190" y="75.3">PC1</text>
<text x="190" y="77.6">PC2</text>
<text x="197.1" y="74.2">9</text>
<text x="197.1" y="76.5">10</text>
<text x="229.1" y="75.3">Lock button - push to enable or disable</text>
<text x="229.1" y="77.6">the virtual mass storage USB device with</text>
<text x="153.9" y="78.8">17</text>
<text x="153.9" y="81.2">20</text>
<text x="153.9" y="83.5">21</text>
<text x="159.5" y="80">PA3</text>
<text x="159.5" y="82.3">PA4</text>
<text x="190" y="80">PC3</text>
<text x="190" y="82.3">PC4</text>
<text x="197.1" y="78.8">11</text>
<text x="197.1" y="81.2">24</text>
<text x="197.1" y="83.5">25</text>
<text x="229.1" y="80">GEX's config files. Observe the indicator</text>
<text x="229.1" y="82.3">LED for a visual feedback.</text>
<text x="15.8" y="84.7">B</text>
<text x="153.9" y="85.8">22</text>
<text x="153.9" y="88.2">23</text>
<text x="159.5" y="84.7">PA5</text>
<text x="159.5" y="87">PA6</text>
<text x="159.5" y="89.3">PA7</text>
<text x="190" y="84.7">PC5</text>
<text x="190" y="87">PC6</text>
<text x="190" y="89.3">PC7</text>
<text x="197.1" y="85.8">37</text>
<text x="197.1" y="88.2">38</text>
<text x="279.9" y="84.7">B</text>
<text x="153.9" y="90.5">41</text>
<text x="153.9" y="92.8">42</text>
<text x="153.9" y="95.2">43</text>
<text x="159.5" y="91.7">PA8</text>
<text x="159.5" y="94">PA9</text>
<text x="190" y="91.7">PC8</text>
<text x="190" y="94">PC9</text>
<text x="197.1" y="90.5">39</text>
<text x="197.1" y="92.8">40</text>
<text x="197.1" y="95.2">51</text>
<text x="153.9" y="97.5">44</text>
<text x="153.9" y="99.8">45</text>
<text x="159.5" y="96.4">PA10</text>
<text x="159.5" y="98.7">PA11/D-</text>
<text x="159.5" y="101">PA12/D+</text>
<text x="189" y="96.4">PC10</text>
<text x="189" y="101">PC12</text>
<text x="189" y="98.7">PC11</text>
<text x="197.1" y="99.8">53</text>
<text x="197.1" y="97.5">52</text>
<text x="229.1" y="96.4">Reset - a resistor is used to allow pulling</text>
<text x="229.1" y="98.7">the pin low by a debugger, otherwise it</text>
<text x="229.1" y="101">stays at 3.3 V. Hard reset is not needed</text>
<text x="153.9" y="102.2">46</text>
<text x="153.9" y="104.5">49</text>
<text x="153.9" y="106.8">50</text>
<text x="159.5" y="103.3">PA13/SWDIO</text>
<text x="159.5" y="105.7">PA14/SWCLK</text>
<text x="189" y="103.3">PC13</text>
<text x="189" y="105.7">PC14</text>
<text x="197.1" y="102.2">2</text>
<text x="197.1" y="104.5">3</text>
<text x="197.1" y="106.8">4</text>
<text x="229.1" y="103.3">very often and a dedicated button is</text>
<text x="229.1" y="105.7">therefore unnecessary; the device can be</text>
<text x="153.9" y="111.5">26</text>
<text x="153.9" y="113.8">27</text>
<text x="159.5" y="112.7">PB0</text>
<text x="159.5" y="108">PA15</text>
<text x="189" y="108">PC15</text>
<text x="189.9" y="112.7">PD2</text>
<text x="197.1" y="111.5">54</text>
<text x="229.1" y="108">re-plugged to the USB port should the</text>
<text x="229.1" y="110.4">need arise.</text>
<text x="30.2" y="117.3">1</text>
<text x="30.2" y="119.7">2</text>
<text x="72.3" y="117.3">1</text>
<text x="72.3" y="119.7">2</text>
<text x="114.3" y="117.3">1</text>
<text x="114.3" y="119.7">2</text>
<text x="153.9" y="116.2">28</text>
<text x="153.9" y="118.5">55</text>
<text x="159.5" y="115">PB1</text>
<text x="159.5" y="117.3">PB2</text>
<text x="159.5" y="119.7">PB3</text>
<text x="187" y="119.7">VDD_1</text>
<text x="188.1" y="117.3">VBAT</text>
<text x="197.1" y="116.2">1</text>
<text x="197.1" y="118.5">48</text>
<text x="30.2" y="122">3</text>
<text x="30.2" y="124.4">4</text>
<text x="72.3" y="122">3</text>
<text x="72.3" y="124.4">4</text>
<text x="114.3" y="122">3</text>
<text x="114.3" y="124.4">4</text>
<text x="153.9" y="120.9">56</text>
<text x="153.9" y="123.2">57</text>
<text x="153.9" y="125.5">58</text>
<text x="159.5" y="122">PB4</text>
<text x="159.5" y="124.4">PB5</text>
<text x="187" y="122">VDD_2</text>
<text x="187" y="124.4">VDD_3</text>
<text x="197.1" y="120.9">32</text>
<text x="197.1" y="123.2">19</text>
<text x="197.1" y="125.5">64</text>
<text x="15.8" y="129">C</text>
<text x="30.2" y="126.7">5</text>
<text x="30.2" y="129">6</text>
<text x="30.2" y="131.4">7</text>
<text x="72.3" y="126.7">5</text>
<text x="72.3" y="129">6</text>
<text x="72.3" y="131.4">7</text>
<text x="114.3" y="126.7">5</text>
<text x="114.3" y="129">6</text>
<text x="114.3" y="131.4">7</text>
<text x="153.9" y="127.9">59</text>
<text x="153.9" y="130.2">61</text>
<text x="159.5" y="126.7">PB6</text>
<text x="159.5" y="129">PB7</text>
<text x="159.5" y="131.4">PB8</text>
<text x="186.5" y="131.4">VDD_A</text>
<text x="187" y="126.7">VDD_4</text>
<text x="197.1" y="130.2">13</text>
<text x="229.1" y="130.2">Indicator LED - &quot;start-up chime&quot;, periodic</text>
<text x="279.9" y="129">C</text>
<text x="30.2" y="133.7">8</text>
<text x="30.2" y="136.1">9</text>
<text x="72.3" y="133.7">8</text>
<text x="72.3" y="136.1">9</text>
<text x="114.3" y="133.7">8</text>
<text x="114.3" y="136.1">9</text>
<text x="153.9" y="132.5">62</text>
<text x="153.9" y="134.9">29</text>
<text x="153.9" y="137.2">30</text>
<text x="159.5" y="133.7">PB9</text>
<text x="159.5" y="136.1">PB10</text>
<text x="187.7" y="136.1">VSS_1</text>
<text x="197.1" y="134.9">47</text>
<text x="197.1" y="137.2">31</text>
<text x="229.1" y="132.5">flash to indicate correct operation, file upload</text>
<text x="229.1" y="134.9">indication etc. Solid light = fault (will</text>
<text x="229.1" y="137.2">extinguish after a couple seconds due to WD</text>
<text x="29.1" y="138.4">10</text>
<text x="29.1" y="143">12</text>
<text x="29.2" y="140.7">11</text>
<text x="71.2" y="138.4">10</text>
<text x="71.2" y="143">12</text>
<text x="71.3" y="140.7">11</text>
<text x="113.2" y="138.4">10</text>
<text x="113.2" y="143">12</text>
<text x="113.3" y="140.7">11</text>
<text x="153.9" y="139.5">33</text>
<text x="153.9" y="141.9">34</text>
<text x="159.5" y="138.4">PB11</text>
<text x="159.5" y="140.7">PB12</text>
<text x="159.5" y="143">PB13</text>
<text x="187.7" y="138.4">VSS_2</text>
<text x="187.7" y="140.7">VSS_3</text>
<text x="187.7" y="143">VSS_4</text>
<text x="197.1" y="139.5">18</text>
<text x="197.1" y="141.9">63</text>
<text x="29.1" y="145.4">13</text>
<text x="29.1" y="147.7">14</text>
<text x="71.2" y="145.4">13</text>
<text x="71.2" y="147.7">14</text>
<text x="113.2" y="145.4">13</text>
<text x="113.2" y="147.7">14</text>
<text x="153.9" y="144.2">35</text>
<text x="153.9" y="146.6">36</text>
<text x="159.5" y="145.4">PB14</text>
<text x="159.5" y="147.7">PB15</text>
<text x="187.2" y="147.7">VSS_A</text>
<text x="197.1" y="146.6">12</text>
<text x="29.1" y="150.1">15</text>
<text x="29.1" y="152.4">16</text>
<text x="29.1" y="154.7">17</text>
<text x="71.2" y="150.1">15</text>
<text x="71.2" y="152.4">16</text>
<text x="71.2" y="154.7">17</text>
<text x="113.2" y="150.1">15</text>
<text x="113.2" y="152.4">16</text>
<text x="113.2" y="154.7">17</text>
<text x="180.2" y="154.7">PF1/OSC_OUT</text>
<text x="182.3" y="152.4">PF0/OSC_IN</text>
<text x="197.1" y="153.5">6</text>
<text x="197.1" y="151.2">5</text>
<text x="29.1" y="157.1">18</text>
<text x="29.1" y="159.4">19</text>
<text x="29.1" y="161.7">20</text>
<text x="71.2" y="157.1">18</text>
<text x="71.2" y="159.4">19</text>
<text x="71.2" y="161.7">20</text>
<text x="113.2" y="157.1">18</text>
<text x="113.2" y="159.4">19</text>
<text x="113.2" y="161.7">20</text>
<text x="186.9" y="161.7">BOOT0</text>
<text x="188.3" y="159.4">NRST</text>
<text x="197.1" y="158.2">7</text>
<text x="197.1" y="160.6">60</text>
<text x="15.7" y="173.4">D</text>
<text x="24.7" y="169.9">3V3 and 5V are not adjacent to prevent a</text>
<text x="24.7" y="172.3">short during manipulation bringing Vdd to</text>
<text x="197.6" y="172.3">Title</text>
<text x="279.8" y="173.4">D</text>
<text x="24.7" y="174.6">the Vbus level. A short to GND will trip</text>
<text x="24.7" y="176.9">overcurrent protection in the USB hub or the</text>
<text x="24.7" y="179.2">regulator. PA15 and PA14 are 5V tolerant.</text>
<text x="197.6" y="179.2">Size</text>
<text x="198.8" y="175.7">GEX Hub</text>
<text x="209.3" y="179.2">Number</text>
<text x="256" y="179.2">Revision</text>
<text x="198.8" y="182.8">A4</text>
<text x="256" y="182.8">1</text>
<text x="197.6" y="186.3">Date:</text>
<text x="197.6" y="188.6">File:</text>
<text x="208.1" y="186.3">19. 5. 2018</text>
<text x="208.1" y="188.6">D:\GEX\GEX_IDC\GEX_IDC.r1.SchDoc Drawn By: MightyPork</text>
<text x="244.3" y="186.3">Sheet</text>
<text x="251.1" y="186.3">of</text>
<text x="47.2" y="192.1">1</text>
<text x="114.4" y="192.1">2</text>
<text x="181.6" y="192.1">3</text>
<text x="248.8" y="192.1">4</text>
</g>
<g font-size="2.1" fill="#800000">
<text x="69.1" y="29.8">5V</text>
<text x="187.6" y="28.6">3V3</text>
<text x="267.1" y="26.3">3V3</text>
<text x="160.7" y="30.9">3V3</text>
<text x="183.6" y="35.6">NRST</text>
<text x="211.6" y="30.9">SWCLK</text>
<text x="211.6" y="33.3">SWDIO</text>
<text x="85.5" y="40.3">DP</text>
<text x="85.5" y="38">DM</text>
<text x="259.5" y="40.3">BOOT0</text>
<text x="211.7" y="42.6">GND</text>
<text x="49.3" y="53.1">GND</text>
<text x="93.7" y="54.3">GND</text>
<text x="120.6" y="54.3">GND</text>
<text x="155.6" y="54.3">GND</text>
<text x="266.6" y="54.3">GND</text>
<text x="100" y="64.8">3V3</text>
<text x="48.6" y="68.3">3V3</text>
<text x="134.5" y="67.1">3V3A</text>
<text x="145" y="71.8">PA0</text>
<text x="203.5" y="71.8">PC0</text>
<text x="243.2" y="67.1">LOCK</text>
<text x="71.5" y="77.6">GND</text>
<text x="145" y="74.2">PA1</text>
<text x="145" y="76.5">PA2</text>
<text x="203.5" y="74.2">PC1</text>
<text x="203.5" y="76.5">PC2</text>
<text x="266.6" y="73">GND</text>
<text x="120.6" y="82.3">GND</text>
<text x="145" y="78.8">PA3</text>
<text x="145" y="81.2">PA4</text>
<text x="145" y="83.5">PA5</text>
<text x="203.5" y="78.8">PC3</text>
<text x="203.5" y="81.2">PC4</text>
<text x="203.5" y="83.5">PC5</text>
<text x="145" y="85.8">PA6</text>
<text x="145" y="88.2">PA7</text>
<text x="203.5" y="85.8">PC6</text>
<text x="203.5" y="88.2">PC7</text>
<text x="247.9" y="89.3">NRST</text>
<text x="265.9" y="85.8">3V3</text>
<text x="145" y="90.5">PA8</text>
<text x="145" y="92.8">PA9</text>
<text x="145" y="95.2">PA10</text>
<text x="203.5" y="90.5">PC8</text>
<text x="203.5" y="92.8">PC9</text>
<text x="203.5" y="95.2">PC10</text>
<text x="143.9" y="97.5">DM</text>
<text x="143.9" y="99.8">DP</text>
<text x="203.5" y="97.5">PC11</text>
<text x="203.5" y="99.8">PC12</text>
<text x="136.9" y="102.2">SWDIO PA13</text>
<text x="136.9" y="104.5">SWCLK PA14</text>
<text x="136.9" y="106.8">LED</text>
<text x="145" y="106.8">PA15</text>
<text x="203.5" y="102.2">PC13</text>
<text x="203.5" y="104.5">PC14</text>
<text x="203.5" y="106.8">PC15</text>
<text x="145" y="111.5">PB0</text>
<text x="145" y="113.8">PB1</text>
<text x="202.3" y="111.5">LOCK</text>
<text x="45.7" y="116.2">PA0</text>
<text x="45.7" y="118.5">PA1</text>
<text x="87.8" y="116.2">PB0</text>
<text x="87.8" y="118.5">PB1</text>
<text x="125.2" y="116.2">PC0</text>
<text x="125.2" y="118.5">PC1</text>
<text x="145" y="116.2">PB2</text>
<text x="145" y="118.5">PB3</text>
<text x="202.3" y="116.2">3V3</text>
<text x="244.3" y="119.7">LED</text>
<text x="45.7" y="120.9">PA2</text>
<text x="45.7" y="123.2">PA3</text>
<text x="45.7" y="125.5">PA4</text>
<text x="87.8" y="120.9">PB2</text>
<text x="87.8" y="123.2">PB3</text>
<text x="87.8" y="125.5">PB4</text>
<text x="125.2" y="120.9">PC2</text>
<text x="125.2" y="123.2">PC3</text>
<text x="125.2" y="125.5">PC4</text>
<text x="145" y="120.9">PB4</text>
<text x="145" y="123.2">PB5</text>
<text x="145" y="125.5">PB6</text>
<text x="45.7" y="127.9">PA5</text>
<text x="45.7" y="130.2">PA6</text>
<text x="87.8" y="127.9">PB5</text>
<text x="87.8" y="130.2">PB6</text>
<text x="125.2" y="127.9">PC5</text>
<text x="125.2" y="130.2">PC6</text>
<text x="145" y="127.9">PB7</text>
<text x="145" y="130.2">PB8</text>
<text x="200.7" y="130.2">3V3A</text>
<text x="214" y="130.2">GND</text>
<text x="265.4" y="126.7">GND</text>
<text x="45.7" y="132.5">PA7</text>
<text x="45.7" y="134.9">PA8</text>
<text x="45.7" y="137.2">PA9</text>
<text x="87.8" y="132.5">PB7</text>
<text x="87.8" y="134.9">PB8</text>
<text x="87.8" y="137.2">PB9</text>
<text x="125.2" y="132.5">PC7</text>
<text x="125.2" y="134.9">PC8</text>
<text x="125.2" y="137.2">PC9</text>
<text x="145" y="132.5">PB9</text>
<text x="145" y="134.9">PB10</text>
<text x="145" y="137.2">PB11</text>
<text x="45.7" y="141.9">PA13</text>
<text x="45.7" y="139.5">PA10</text>
<text x="87.8" y="139.5">PB10</text>
<text x="87.8" y="141.9">PB11</text>
<text x="125.2" y="139.5">PC10</text>
<text x="125.2" y="141.9">PC11</text>
<text x="145" y="139.5">PB12</text>
<text x="145" y="141.9">PB13</text>
<text x="43.4" y="148.9">5V</text>
<text x="45.7" y="144.2">PA14</text>
<text x="45.7" y="146.6">PA15</text>
<text x="87.8" y="144.2">PB12</text>
<text x="87.8" y="146.6">PB13</text>
<text x="87.8" y="148.9">PB14</text>
<text x="125.2" y="144.2">PC12</text>
<text x="125.2" y="146.6">PC13</text>
<text x="125.2" y="148.9">PC14</text>
<text x="145" y="144.2">PB14</text>
<text x="145" y="146.6">PB15</text>
<text x="202.4" y="145.4">GND</text>
<text x="252.5" y="146.6">OSC_IN</text>
<text x="42.2" y="155.9">GND</text>
<text x="85.5" y="153.5">GND</text>
<text x="87.8" y="151.2">PB15</text>
<text x="125.2" y="151.2">PC15</text>
<text x="126.4" y="153.5">GND</text>
<text x="201.1" y="153.5">OSC_OUT</text>
<text x="203.5" y="151.2">OSC_IN</text>
<text x="252.5" y="150.1">OSC_OUT</text>
<text x="43.4" y="158.2">3V3</text>
<text x="86.6" y="160.6">3V3</text>
<text x="127.5" y="160.6">3V3</text>
<text x="203.7" y="160.6">BOOT0</text>
<text x="205.8" y="158.2">NRST</text>
<text x="256.1" y="166.4">GND</text>
</g>
<g font-size="2.1" fill="#000080">
<text x="115.8" y="28.6">MCP1603T-330I</text>
<text x="196.5" y="28.6">P1</text>
<text x="60.9" y="33.3">U1</text>
<text x="146.2" y="32.1">L1</text>
<text x="150.9" y="32.1">4.7uH</text>
<text x="270" y="34.5">100k</text>
<text x="146.2" y="36.3">4.7uH</text>
<text x="191.8" y="40.3">DNP - footprint only</text>
<text x="270" y="36.8">R1</text>
<text x="60.9" y="47.3">ESD</text>
<text x="97.2" y="42.6">C1</text>
<text x="97.2" y="46.1">4u7</text>
<text x="132.2" y="45">U2</text>
<text x="159" y="43.8">C2</text>
<text x="159" y="47.3">4u7</text>
<text x="270" y="45">JP1</text>
<text x="28" y="52.2">USB Micro Type B</text>
<text x="108.8" y="66">L2</text>
<text x="113.5" y="66">BEAD</text>
<text x="257.2" y="64.8">S1</text>
<text x="57.4" y="68.3">Green</text>
<text x="63.2" y="69.5">R4 1k</text>
<text x="124" y="71.8">C5</text>
<text x="131" y="71.8">C6</text>
<text x="157.9" y="69.5">U3</text>
<text x="257.2" y="70.2">SW-SPST</text>
<text x="53.9" y="75.3">LD2</text>
<text x="124" y="75.3">1u</text>
<text x="131" y="75.3">100n</text>
<text x="259.5" y="88.6">R2</text>
<text x="259.5" y="92.4">10k</text>
<text x="25.9" y="113.8">P2</text>
<text x="67.9" y="113.8">P3</text>
<text x="110" y="113.8">P4</text>
<text x="209.3" y="119.7">C7</text>
<text x="217.5" y="119.7">C8</text>
<text x="224.5" y="119.7">C9</text>
<text x="251.4" y="117.3">Red</text>
<text x="257.2" y="118.5">R3 1k</text>
<text x="209.3" y="123.2">100n</text>
<text x="217.5" y="123.2">100n</text>
<text x="224.5" y="123.2">1u</text>
<text x="247.9" y="124.4">LD1</text>
<text x="259.5" y="154.7">X1</text>
<text x="260" y="158.9">C3</text>
<text x="260" y="161.2">12p</text>
<text x="262.1" y="156.4">8MHz</text>
<text x="270.5" y="158.9">C4</text>
<text x="270.5" y="161.2">12p</text>
<text x="25.9" y="165.2">Header 20</text>
<text x="67.9" y="165.2">Header 20</text>
<text x="110" y="165.2">Header 20</text>
<text x="157.9" y="165.2">STM32F072RBT6</text>
</g>
</svg>
